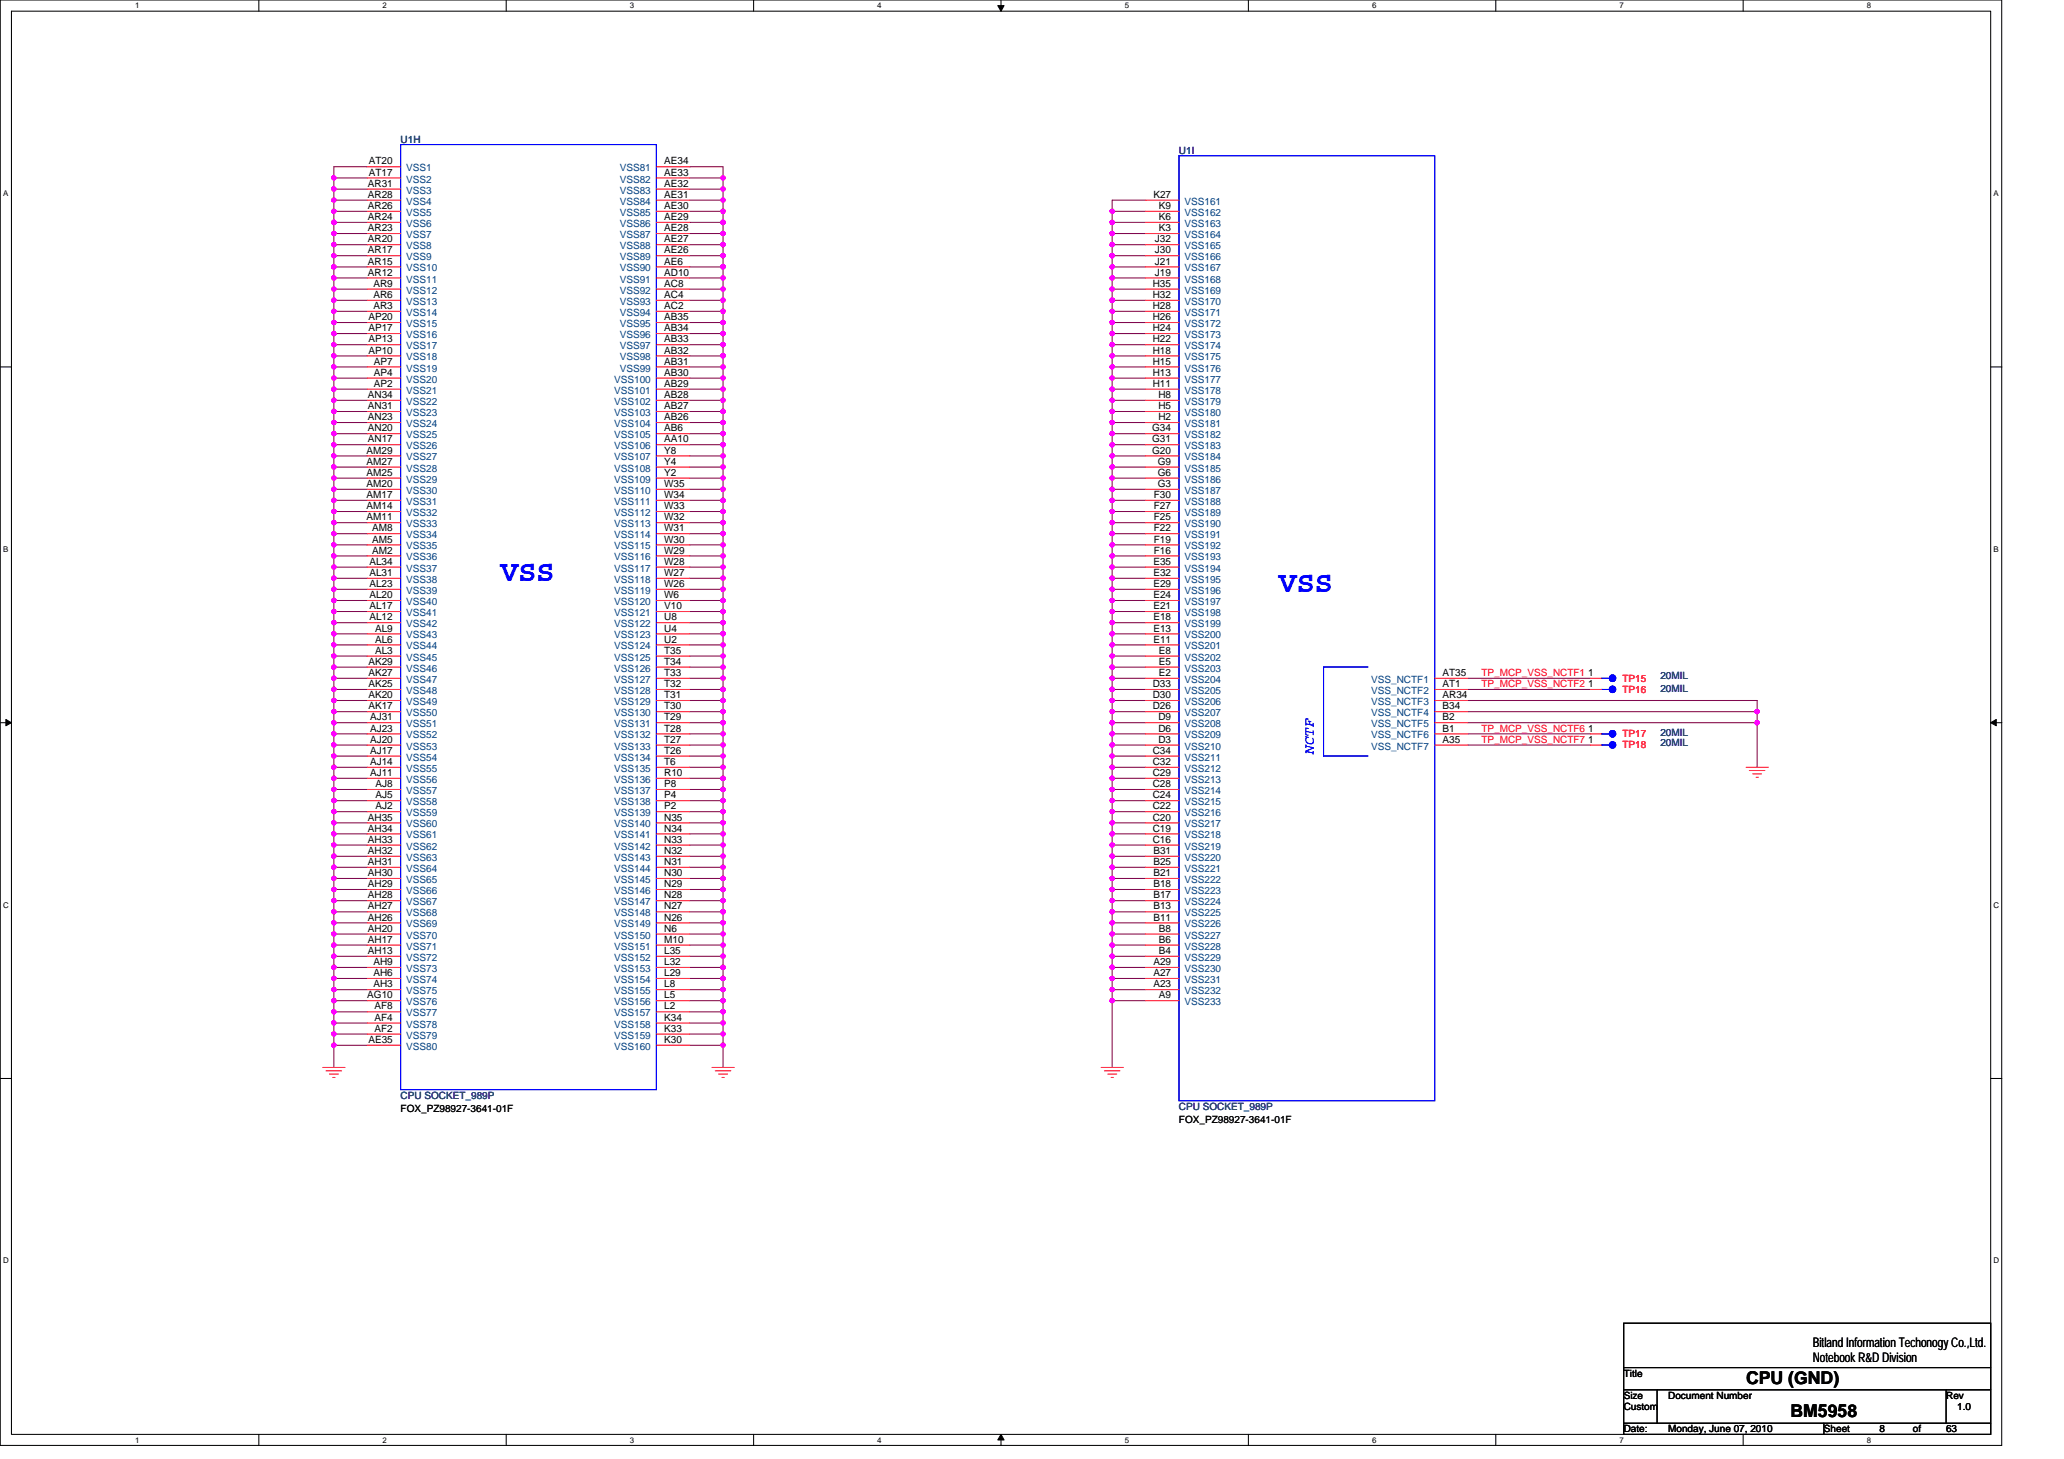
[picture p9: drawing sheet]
<svg xmlns="http://www.w3.org/2000/svg" width="297mm" height="210mm" viewBox="0 0 297 210" stroke-linecap="round" stroke-linejoin="round" font-family="sans-serif">
<path d="M0 0h288.1v208h-288.1zM1.6 1.6h284.9v204.8h-284.9z" fill="none" stroke="#000" stroke-width=".15"/>
<g fill="#fff">
<path d="M19.4 .2h.7v1.2h-.7z"/>
<path d="M19.4 206.6h.7v1.3h-.7z"/>
</g>
<path d="M37.3 0v1.6M37.3 206.4v1.6" fill="none" stroke="#000" stroke-width=".15"/>
<g fill="#fff">
<path d="M55.1 .2h.6v1.2h-.6z"/>
<path d="M55.1 206.6h.6v1.3h-.6z"/>
</g>
<path d="M72.9 0v1.6M72.9 206.4v1.6" fill="none" stroke="#000" stroke-width=".15"/>
<g fill="#fff">
<path d="M90.7 .2h.6v1.2h-.6z"/>
<path d="M90.7 206.6h.6v1.3h-.6z"/>
</g>
<path d="M108.5 0v1.6M108.5 206.4v1.6" fill="none" stroke="#000" stroke-width=".15"/>
<g fill="#fff">
<path d="M126.3 .2h.6v1.2h-.6z"/>
<path d="M126.3 206.6h.6v1.3h-.6z"/>
</g>
<path d="M144.1 0v1.6M144.1 206.4v1.6" fill="none" stroke="#000" stroke-width=".15"/>
<path d="M143.6 .8h.9l-.4 .8zM144.1 206.4l.4 .8h-.9z" fill="#000" stroke="#000" stroke-width=".14"/>
<g fill="#fff">
<path d="M161.9 .2h.6v1.2h-.6z"/>
<path d="M161.9 206.6h.6v1.3h-.6z"/>
</g>
<path d="M179.7 0v1.6M179.7 206.4v1.6" fill="none" stroke="#000" stroke-width=".15"/>
<g fill="#fff">
<path d="M197.5 .2h.6v1.2h-.6z"/>
<path d="M197.5 206.6h.6v1.3h-.6z"/>
</g>
<path d="M215.3 0v1.6M215.3 206.4v1.6" fill="none" stroke="#000" stroke-width=".15"/>
<g fill="#fff">
<path d="M233.1 .2h.6v1.2h-.6z"/>
<path d="M233.1 206.6h.6v1.3h-.6z"/>
</g>
<path d="M250.9 0v1.6M250.9 206.4v1.6" fill="none" stroke="#000" stroke-width=".15"/>
<g fill="#fff">
<path d="M268.7 .2h.6v1.2h-.6z"/>
<path d="M268.7 206.6h.6v1.3h-.6z"/>
<path d="M.4 27.2h.8v1.3h-.8z"/>
<path d="M286.9 27.2h.7v1.3h-.7z"/>
<path d="M.4 78.4h.8v1.3h-.8z"/>
<path d="M286.9 78.4h.7v1.3h-.7z"/>
</g>
<path d="M0 52.8h1.6M286.5 52.8h1.6" fill="none" stroke="#000" stroke-width=".15"/>
<g fill="#fff">
<path d="M.4 129.6h.8v1.3h-.8z"/>
<path d="M286.9 129.6h.8v1.3h-.8z"/>
</g>
<path d="M0 104h1.6M286.5 104h1.6" fill="none" stroke="#000" stroke-width=".15"/>
<path d="M.8 103.5l.8 .5-.8 .5zM286.5 104l.8-.5v1z" fill="#000" stroke="#000" stroke-width=".14"/>
<g fill="#fff">
<path d="M.4 180.8h.8v1.3h-.8z"/>
<path d="M286.9 180.8h.8v1.3h-.8z"/>
</g>
<path d="M0 155.2h1.6M286.5 155.2h1.6M233.7 190.4h52.8v16h-52.8zM233.7 196.8h52.8M233.7 200h52.8M233.7 204.8h52.8M238.5 200v4.8M262.5 204.8v1.6M280.1 200v4.8" fill="none" stroke="#000" stroke-width=".15"/>
<g fill="none" stroke="#800040" stroke-width=".15">
<path d="M48 28.8v1.6M48 35.2v1.6M48 33.6v1.6M48 38.4v1.6M48 36.8v1.6M48 25.6h4.8M48 27.2h4.8M48 28.8h4.8M48 30.4h4.8M48 32h4.8M48 33.6h4.8M48 35.2h4.8"/>
<path d="M48 36.8h4.8M48 38.4h4.8M48 25.6v1.6M48 30.4v1.6M48 32v1.6M48 27.2v1.6M52.8 24h-4.8v1.6M99.3 24h4.8v1.6M99.3 25.6h4.8M99.3 27.2h4.8M99.3 28.8h4.8M99.3 30.4h4.8"/>
<path d="M99.3 32h4.8M99.3 33.6h4.8M99.3 35.2h4.8M99.3 36.8h4.8M99.3 38.4h4.8M104.1 25.6v1.6M104.1 28.8v1.6M104.1 30.4v1.6M104.1 32v1.6M104.1 35.2v1.6M104.1 27.2v1.6M104.1 33.6v1.6"/>
<path d="M104.1 38.4v1.6M104.1 36.8v1.6M160.1 30.4h4.8M160.1 32h4.8M160.1 33.6h4.8M160.1 35.2h4.8M160.1 36.8h4.8M160.1 38.4h4.8M160.1 30.4v1.6M160.1 33.6v1.6M160.1 35.2v1.6M160.1 36.8v1.6"/>
<path d="M160.1 32v1.6M160.1 38.4v1.6M164.9 28.8h-4.8v1.6M48 41.6v1.6M48 46.4v1.6M48 49.6v1.6M48 48v1.6M48 54.4v1.6M48 52.8v1.6M48 40v1.6M48 56v1.6M48 51.2v1.6"/>
<path d="M48 59.2v1.6M48 43.2v1.6M48 44.8v1.6M48 40h4.8M48 41.6h4.8M48 43.2h4.8M48 44.8h4.8M48 46.4h4.8M48 48h4.8M48 49.6h4.8M48 51.2h4.8M48 52.8h4.8"/>
<path d="M48 54.4h4.8M48 56h4.8M48 57.6h4.8M48 59.2h4.8M48 57.6v1.6M99.3 40h4.8M99.3 41.6h4.8M99.3 43.2h4.8M99.3 44.8h4.8M99.3 46.4h4.8M99.3 48h4.8M99.3 49.6h4.8"/>
<path d="M99.3 51.2h4.8M99.3 52.8h4.8M99.3 54.4h4.8M99.3 56h4.8M99.3 57.6h4.8M99.3 59.2h4.8M104.1 57.6v1.6M104.1 41.6v1.6M104.1 46.4v1.6M104.1 49.6v1.6M104.1 48v1.6M104.1 54.4v1.6"/>
<path d="M104.1 52.8v1.6M104.1 40v1.6M104.1 56v1.6M104.1 51.2v1.6M104.1 59.2v1.6M104.1 43.2v1.6M104.1 44.8v1.6M160.1 40h4.8M160.1 41.6h4.8M160.1 43.2h4.8M160.1 44.8h4.8M160.1 46.4h4.8"/>
<path d="M160.1 48h4.8M160.1 49.6h4.8M160.1 51.2h4.8M160.1 52.8h4.8M160.1 54.4h4.8M160.1 56h4.8M160.1 57.6h4.8M160.1 59.2h4.8M160.1 40v1.6M160.1 43.2v1.6M160.1 46.4v1.6M160.1 51.2v1.6"/>
<path d="M160.1 54.4v1.6M160.1 52.8v1.6M160.1 41.6v1.6M160.1 59.2v1.6M160.1 57.6v1.6M160.1 44.8v1.6M160.1 56v1.6M160.1 48v1.6M160.1 49.6v1.6M48 60.8v1.6M48 65.6v1.6M48 68.8v1.6"/>
<path d="M48 70.4v1.6M48 62.4v1.6M48 75.2v1.6M48 72v1.6M48 64v1.6M48 78.4v1.6M48 73.6v1.6M48 76.8v1.6M48 67.2v1.6M48 60.8h4.8M48 62.4h4.8M48 64h4.8"/>
<path d="M48 65.6h4.8M48 67.2h4.8M48 68.8h4.8M48 70.4h4.8M48 72h4.8M48 73.6h4.8M48 75.2h4.8M48 76.8h4.8M48 78.4h4.8M99.3 60.8h4.8M99.3 62.4h4.8M99.3 64h4.8"/>
<path d="M99.3 65.6h4.8M99.3 67.2h4.8M99.3 68.8h4.8M99.3 70.4h4.8M99.3 72h4.8M99.3 73.6h4.8M99.3 75.2h4.8M99.3 76.8h4.8M99.3 78.4h4.8M104.1 60.8v1.6M104.1 65.6v1.6M104.1 68.8v1.6"/>
<path d="M104.1 70.4v1.6M104.1 62.4v1.6M104.1 75.2v1.6M104.1 72v1.6M104.1 64v1.6M104.1 78.4v1.6M104.1 73.6v1.6M104.1 76.8v1.6M104.1 67.2v1.6M160.1 60.8h4.8M160.1 62.4h4.8M160.1 64h4.8"/>
<path d="M160.1 65.6h4.8M160.1 67.2h4.8M160.1 68.8h4.8M160.1 70.4h4.8M160.1 72h4.8M160.1 73.6h4.8M160.1 75.2h4.8M160.1 76.8h4.8M160.1 78.4h4.8M160.1 62.4v1.6M160.1 65.6v1.6M160.1 60.8v1.6"/>
<path d="M160.1 64v1.6M160.1 70.4v1.6M160.1 73.6v1.6M160.1 75.2v1.6M160.1 67.2v1.6M160.1 76.8v1.6M160.1 68.8v1.6M160.1 78.4v1.6M160.1 72v1.6M48 86.4v1.6M48 81.6v1.6M48 83.2v1.6"/>
<path d="M48 84.8v1.6M48 80v1.6M48 88v1.6M48 89.6v1.6M48 92.8v1.6M48 96v1.6M48 99.2v1.6M48 94.4v1.6M48 91.2v1.6M48 97.6v1.6M48 80h4.8M48 81.6h4.8"/>
<path d="M48 83.2h4.8M48 84.8h4.8M48 86.4h4.8M48 88h4.8M48 89.6h4.8M48 91.2h4.8M48 92.8h4.8M48 94.4h4.8M48 96h4.8M48 97.6h4.8M48 99.2h4.8M99.3 80h4.8"/>
<path d="M99.3 81.6h4.8M99.3 83.2h4.8M99.3 84.8h4.8M99.3 86.4h4.8M99.3 88h4.8M99.3 89.6h4.8M99.3 91.2h4.8M99.3 92.8h4.8M99.3 94.4h4.8M99.3 96h4.8M99.3 97.6h4.8M99.3 99.2h4.8"/>
<path d="M104.1 86.4v1.6M104.1 81.6v1.6M104.1 83.2v1.6M104.1 84.8v1.6M104.1 80v1.6M104.1 88v1.6M104.1 89.6v1.6M104.1 92.8v1.6M104.1 96v1.6M104.1 99.2v1.6M104.1 94.4v1.6M104.1 91.2v1.6"/>
<path d="M104.1 97.6v1.6M160.1 80h4.8M160.1 81.6h4.8M160.1 83.2h4.8M160.1 84.8h4.8M160.1 86.4h4.8M160.1 88h4.8M160.1 89.6h4.8M160.1 91.2h4.8M160.1 92.8h4.8M160.1 94.4h4.8M160.1 96h4.8"/>
<path d="M160.1 97.6h4.8M160.1 99.2h4.8M160.1 91.2v1.6M160.1 86.4v1.6M160.1 88v1.6M160.1 80v1.6M160.1 83.2v1.6M160.1 89.6v1.6M160.1 81.6v1.6M160.1 84.8v1.6M160.1 92.8v1.6M160.1 94.4v1.6"/>
<path d="M160.1 97.6v1.6M160.1 99.2v1.6M160.1 96v1.6M211.3 97.6h17.6M211.3 99.2h17.6M48 112v1.6M48 105.6v1.6M48 107.2v1.6M48 100.8v1.6M48 104v1.6M48 102.4v1.6M48 110.4v1.6"/>
<path d="M48 108.8v1.6M48 118.4v1.6M48 115.2v1.6M48 116.8v1.6M48 113.6v1.6M48 100.8h4.8M48 102.4h4.8M48 104h4.8M48 105.6h4.8M48 107.2h4.8M48 108.8h4.8M48 110.4h4.8"/>
<path d="M48 112h4.8M48 113.6h4.8M48 115.2h4.8M48 116.8h4.8M48 118.4h4.8M99.3 100.8h4.8M99.3 102.4h4.8M99.3 104h4.8M99.3 105.6h4.8M99.3 107.2h4.8M99.3 108.8h4.8M99.3 110.4h4.8"/>
<path d="M99.3 112h4.8M99.3 113.6h4.8M99.3 115.2h4.8M99.3 116.8h4.8M99.3 118.4h4.8M104.1 112v1.6M104.1 105.6v1.6M104.1 107.2v1.6M104.1 100.8v1.6M104.1 104v1.6M104.1 102.4v1.6M104.1 110.4v1.6"/>
<path d="M104.1 108.8v1.6M104.1 118.4v1.6M104.1 115.2v1.6M104.1 116.8v1.6M104.1 113.6v1.6M160.1 100.8h4.8M160.1 102.4h4.8M160.1 104h4.8M160.1 105.6h4.8M160.1 107.2h4.8M160.1 108.8h4.8M160.1 110.4h4.8"/>
<path d="M160.1 112h4.8M160.1 113.6h4.8M160.1 115.2h4.8M160.1 116.8h4.8M160.1 118.4h4.8M160.1 116.8v1.6M160.1 110.4v1.6M160.1 112v1.6M160.1 100.8v1.6M160.1 104v1.6M160.1 105.6v1.6M160.1 108.8v1.6"/>
<path d="M160.1 107.2v1.6M160.1 115.2v1.6M160.1 113.6v1.6M160.1 102.4v1.6M160.1 118.4v1.6M211.3 105.6h17.6M211.3 107.2h17.6M211.3 100.8h41.6v1.6M211.3 102.4h41.6M211.3 104h41.6M252.9 102.4v1.6M252.9 104v6.4"/>
<path d="M48 136h4.8M48 137.6h4.8M48 139.2h4.8M48 123.2v1.6M48 126.4v1.6M48 124.8v1.6M48 121.6v1.6M48 120v1.6M48 128v1.6M48 139.2v1.6M48 136v1.6M48 137.6v1.6"/>
<path d="M48 134.4v1.6M48 132.8v1.6M48 131.2v1.6M48 120h4.8M48 121.6h4.8M48 123.2h4.8M48 124.8h4.8M48 126.4h4.8M48 128h4.8M48 129.6h4.8M48 131.2h4.8M48 132.8h4.8"/>
<path d="M48 134.4h4.8M48 129.6v1.6M99.3 136h4.8M99.3 137.6h4.8M99.3 139.2h4.8M99.3 131.2h4.8M99.3 132.8h4.8M99.3 134.4h4.8M99.3 120h4.8M99.3 121.6h4.8M99.3 123.2h4.8M99.3 124.8h4.8"/>
<path d="M99.3 126.4h4.8M99.3 128h4.8M99.3 129.6h4.8M104.1 139.2v1.6M104.1 136v1.6M104.1 137.6v1.6M104.1 124.8v1.6M104.1 126.4v1.6M104.1 121.6v1.6M104.1 120v1.6M104.1 128v1.6M104.1 129.6v1.6"/>
<path d="M104.1 132.8v1.6M104.1 131.2v1.6M104.1 134.4v1.6M104.1 123.2v1.6M160.1 136h4.8M160.1 137.6h4.8M160.1 139.2h4.8M160.1 120h4.8M160.1 121.6h4.8M160.1 123.2h4.8M160.1 124.8h4.8M160.1 126.4h4.8"/>
<path d="M160.1 128h4.8M160.1 129.6h4.8M160.1 131.2h4.8M160.1 132.8h4.8M160.1 134.4h4.8M160.1 128v1.6M160.1 131.2v1.6M160.1 129.6v1.6M160.1 123.2v1.6M160.1 120v1.6M160.1 126.4v1.6M160.1 124.8v1.6"/>
<path d="M160.1 121.6v1.6M160.1 132.8v1.6M160.1 134.4v1.6M160.1 139.2v1.6M160.1 137.6v1.6M160.1 136v1.6M48 140.8h4.8M48 142.4h4.8M48 144h4.8M48 145.6h4.8M48 144v1.6M48 147.2v1.6"/>
<path d="M48 145.6v1.6M48 142.4v1.6M48 140.8v1.6M48 148.8v1.6M48 150.4v3.2M48 147.2h4.8M48 148.8h4.8M48 150.4h4.8M99.3 140.8h4.8M99.3 142.4h4.8M99.3 144h4.8M99.3 145.6h4.8"/>
<path d="M99.3 147.2h4.8M99.3 148.8h4.8M99.3 150.4h4.8M104.1 150.4v3.2M104.1 145.6v1.6M104.1 147.2v1.6M104.1 142.4v1.6M104.1 140.8v1.6M104.1 148.8v1.6M104.1 144v1.6M160.1 140.8h4.8M160.1 142.4h4.8"/>
<path d="M160.1 144h4.8M160.1 144v9.6M160.1 140.8v1.6M160.1 142.4v1.6"/>
</g>
<g fill="#f0f" stroke="#f0f" stroke-width=".15">
<circle cx="48" cy="25.6" r=".31"/>
<circle cx="48" cy="28.8" r=".31"/>
<circle cx="48" cy="32" r=".32"/>
<circle cx="48" cy="30.4" r=".31"/>
<circle cx="48" cy="35.2" r=".32"/>
<circle cx="48" cy="27.2" r=".32"/>
<circle cx="48" cy="123.2" r=".32"/>
<circle cx="48" cy="126.4" r=".31"/>
<circle cx="48" cy="33.6" r=".31"/>
<circle cx="48" cy="124.8" r=".31"/>
<circle cx="48" cy="57.6" r=".31"/>
<circle cx="48" cy="38.4" r=".31"/>
<circle cx="48" cy="41.6" r=".31"/>
<circle cx="48" cy="60.8" r=".31"/>
<circle cx="48" cy="46.4" r=".31"/>
<circle cx="48" cy="49.6" r=".31"/>
<circle cx="48" cy="48" r=".32"/>
<circle cx="48" cy="36.8" r=".31"/>
<circle cx="48" cy="54.4" r=".31"/>
<circle cx="48" cy="52.8" r=".31"/>
<circle cx="48" cy="40" r=".32"/>
<circle cx="48" cy="56" r=".32"/>
<circle cx="48" cy="51.2" r=".32"/>
<circle cx="48" cy="59.2" r=".32"/>
<circle cx="48" cy="43.2" r=".32"/>
<circle cx="48" cy="44.8" r=".31"/>
<circle cx="48" cy="86.4" r=".31"/>
<circle cx="48" cy="81.6" r=".31"/>
<circle cx="48" cy="65.6" r=".31"/>
<circle cx="48" cy="68.8" r=".31"/>
<circle cx="48" cy="70.4" r=".31"/>
<circle cx="48" cy="83.2" r=".32"/>
<circle cx="48" cy="62.4" r=".31"/>
<circle cx="48" cy="75.2" r=".32"/>
<circle cx="48" cy="72" r=".32"/>
<circle cx="48" cy="64" r=".32"/>
<circle cx="48" cy="78.4" r=".31"/>
<circle cx="48" cy="73.6" r=".31"/>
<circle cx="48" cy="84.8" r=".31"/>
<circle cx="48" cy="76.8" r=".31"/>
<circle cx="48" cy="67.2" r=".32"/>
<circle cx="48" cy="80" r=".32"/>
<circle cx="48" cy="88" r=".32"/>
<circle cx="48" cy="89.6" r=".31"/>
<circle cx="48" cy="92.8" r=".31"/>
<circle cx="48" cy="112" r=".32"/>
<circle cx="48" cy="105.6" r=".31"/>
<circle cx="48" cy="107.2" r=".32"/>
<circle cx="48" cy="96" r=".32"/>
<circle cx="48" cy="99.2" r=".32"/>
<circle cx="48" cy="100.8" r=".31"/>
<circle cx="48" cy="94.4" r=".31"/>
<circle cx="48" cy="91.2" r=".32"/>
<circle cx="48" cy="104" r=".32"/>
<circle cx="48" cy="102.4" r=".31"/>
<circle cx="48" cy="110.4" r=".31"/>
<circle cx="48" cy="108.8" r=".31"/>
<circle cx="48" cy="97.6" r=".31"/>
<circle cx="48" cy="118.4" r=".31"/>
<circle cx="48" cy="115.2" r=".32"/>
<circle cx="48" cy="121.6" r=".31"/>
<circle cx="48" cy="120" r=".32"/>
<circle cx="48" cy="116.8" r=".31"/>
<circle cx="48" cy="113.6" r=".31"/>
<circle cx="48" cy="128" r=".32"/>
<circle cx="48" cy="144" r=".32"/>
<circle cx="48" cy="147.2" r=".32"/>
<circle cx="48" cy="145.6" r=".31"/>
<circle cx="48" cy="150.4" r=".31"/>
<circle cx="48" cy="139.2" r=".32"/>
<circle cx="48" cy="142.4" r=".31"/>
<circle cx="48" cy="140.8" r=".31"/>
<circle cx="48" cy="137.6" r=".31"/>
<circle cx="48" cy="148.8" r=".31"/>
<circle cx="48" cy="129.6" r=".31"/>
<circle cx="48" cy="131.2" r=".32"/>
<circle cx="48" cy="136" r=".32"/>
<circle cx="48" cy="134.4" r=".31"/>
<circle cx="48" cy="132.8" r=".31"/>
<circle cx="104.1" cy="150.4" r=".31"/>
<circle cx="104.1" cy="145.6" r=".31"/>
<circle cx="104" cy="147.2" r=".32"/>
<circle cx="104" cy="136" r=".32"/>
<circle cx="104" cy="139.2" r=".32"/>
<circle cx="104.1" cy="142.4" r=".31"/>
<circle cx="104.1" cy="140.8" r=".31"/>
<circle cx="104.1" cy="137.6" r=".31"/>
<circle cx="104.1" cy="25.6" r=".31"/>
<circle cx="104.1" cy="28.8" r=".31"/>
<circle cx="104" cy="32" r=".32"/>
<circle cx="104.1" cy="30.4" r=".31"/>
<circle cx="104" cy="35.2" r=".32"/>
<circle cx="104" cy="27.2" r=".32"/>
<circle cx="104.1" cy="126.4" r=".31"/>
<circle cx="104.1" cy="33.6" r=".31"/>
<circle cx="104.1" cy="124.8" r=".31"/>
<circle cx="104.1" cy="57.6" r=".31"/>
<circle cx="104.1" cy="38.4" r=".31"/>
<circle cx="104.1" cy="41.6" r=".31"/>
<circle cx="104.1" cy="60.8" r=".31"/>
<circle cx="104.1" cy="46.4" r=".31"/>
<circle cx="104.1" cy="49.6" r=".31"/>
<circle cx="104" cy="48" r=".32"/>
<circle cx="104.1" cy="36.8" r=".31"/>
<circle cx="104.1" cy="54.4" r=".31"/>
<circle cx="104.1" cy="52.8" r=".31"/>
<circle cx="104" cy="40" r=".32"/>
<circle cx="104" cy="56" r=".32"/>
<circle cx="104" cy="51.2" r=".32"/>
<circle cx="104" cy="59.2" r=".32"/>
<circle cx="104" cy="43.2" r=".32"/>
<circle cx="104.1" cy="44.8" r=".31"/>
<circle cx="104.1" cy="86.4" r=".31"/>
<circle cx="104.1" cy="81.6" r=".31"/>
<circle cx="104.1" cy="65.6" r=".31"/>
<circle cx="104.1" cy="68.8" r=".31"/>
<circle cx="104.1" cy="70.4" r=".31"/>
<circle cx="104" cy="83.2" r=".32"/>
<circle cx="104.1" cy="62.4" r=".31"/>
<circle cx="104" cy="75.2" r=".32"/>
<circle cx="104" cy="72" r=".32"/>
<circle cx="104" cy="64" r=".32"/>
<circle cx="104.1" cy="78.4" r=".31"/>
<circle cx="104.1" cy="73.6" r=".31"/>
<circle cx="104.1" cy="84.8" r=".31"/>
<circle cx="104.1" cy="76.8" r=".31"/>
<circle cx="104" cy="67.2" r=".32"/>
<circle cx="104" cy="80" r=".32"/>
<circle cx="104" cy="88" r=".32"/>
<circle cx="104.1" cy="89.6" r=".31"/>
<circle cx="104.1" cy="92.8" r=".31"/>
<circle cx="104" cy="112" r=".32"/>
<circle cx="104.1" cy="105.6" r=".31"/>
<circle cx="104" cy="107.2" r=".32"/>
<circle cx="104" cy="96" r=".32"/>
<circle cx="104" cy="99.2" r=".32"/>
<circle cx="104.1" cy="100.8" r=".31"/>
<circle cx="104.1" cy="94.4" r=".31"/>
<circle cx="104" cy="91.2" r=".32"/>
<circle cx="104" cy="104" r=".32"/>
<circle cx="104.1" cy="102.4" r=".31"/>
<circle cx="104.1" cy="110.4" r=".31"/>
<circle cx="104.1" cy="108.8" r=".31"/>
<circle cx="104.1" cy="97.6" r=".31"/>
<circle cx="104.1" cy="118.4" r=".31"/>
<circle cx="104" cy="115.2" r=".32"/>
<circle cx="104.1" cy="121.6" r=".31"/>
<circle cx="104" cy="120" r=".32"/>
<circle cx="104.1" cy="116.8" r=".31"/>
<circle cx="104.1" cy="113.6" r=".31"/>
<circle cx="104" cy="128" r=".32"/>
<circle cx="104" cy="131.2" r=".32"/>
<circle cx="104.1" cy="129.6" r=".31"/>
<circle cx="104.1" cy="132.8" r=".31"/>
<circle cx="104.1" cy="148.8" r=".31"/>
<circle cx="104.1" cy="134.4" r=".31"/>
<circle cx="104" cy="123.2" r=".32"/>
<circle cx="104" cy="144" r=".32"/>
<circle cx="160.1" cy="144" r=".32"/>
<circle cx="160.1" cy="142.4" r=".31"/>
<circle cx="160.1" cy="30.4" r=".31"/>
<circle cx="160.1" cy="33.6" r=".31"/>
<circle cx="160.1" cy="36.8" r=".31"/>
<circle cx="160.1" cy="35.2" r=".32"/>
<circle cx="160.1" cy="40" r=".32"/>
<circle cx="160.1" cy="32" r=".32"/>
<circle cx="160.1" cy="128" r=".32"/>
<circle cx="160.1" cy="131.2" r=".32"/>
<circle cx="160.1" cy="38.4" r=".31"/>
<circle cx="160.1" cy="129.6" r=".31"/>
<circle cx="160.1" cy="62.4" r=".31"/>
<circle cx="160.1" cy="43.2" r=".32"/>
<circle cx="160.1" cy="46.4" r=".31"/>
<circle cx="160.1" cy="65.6" r=".31"/>
<circle cx="160.1" cy="51.2" r=".32"/>
<circle cx="160.1" cy="54.4" r=".31"/>
<circle cx="160.1" cy="52.8" r=".31"/>
<circle cx="160.1" cy="41.6" r=".31"/>
<circle cx="160.1" cy="59.2" r=".32"/>
<circle cx="160.1" cy="57.6" r=".31"/>
<circle cx="160.1" cy="44.8" r=".31"/>
<circle cx="160.1" cy="60.8" r=".31"/>
<circle cx="160.1" cy="56" r=".32"/>
<circle cx="160.1" cy="64" r=".32"/>
<circle cx="160.1" cy="48" r=".32"/>
<circle cx="160.1" cy="49.6" r=".31"/>
<circle cx="160.1" cy="91.2" r=".32"/>
<circle cx="160.1" cy="86.4" r=".31"/>
<circle cx="160.1" cy="70.4" r=".31"/>
<circle cx="160.1" cy="73.6" r=".31"/>
<circle cx="160.1" cy="75.2" r=".32"/>
<circle cx="160.1" cy="88" r=".32"/>
<circle cx="160.1" cy="67.2" r=".32"/>
<circle cx="160.1" cy="80" r=".32"/>
<circle cx="160.1" cy="76.8" r=".31"/>
<circle cx="160.1" cy="68.8" r=".31"/>
<circle cx="160.1" cy="83.2" r=".32"/>
<circle cx="160.1" cy="78.4" r=".31"/>
<circle cx="160.1" cy="89.6" r=".31"/>
<circle cx="160.1" cy="81.6" r=".31"/>
<circle cx="160.1" cy="72" r=".32"/>
<circle cx="160.1" cy="84.8" r=".31"/>
<circle cx="160.1" cy="92.8" r=".31"/>
<circle cx="160.1" cy="94.4" r=".31"/>
<circle cx="160.1" cy="97.6" r=".31"/>
<circle cx="160.1" cy="116.8" r=".31"/>
<circle cx="160.1" cy="110.4" r=".31"/>
<circle cx="160.1" cy="112" r=".32"/>
<circle cx="160.1" cy="100.8" r=".31"/>
<circle cx="160.1" cy="104" r=".32"/>
<circle cx="160.1" cy="105.6" r=".31"/>
<circle cx="160.1" cy="99.2" r=".32"/>
<circle cx="160.1" cy="96" r=".32"/>
<circle cx="160.1" cy="108.8" r=".31"/>
<circle cx="160.1" cy="107.2" r=".32"/>
<circle cx="160.1" cy="115.2" r=".32"/>
<circle cx="160.1" cy="113.6" r=".31"/>
<circle cx="160.1" cy="102.4" r=".31"/>
<circle cx="160.1" cy="123.2" r=".32"/>
<circle cx="160.1" cy="120" r=".32"/>
<circle cx="160.1" cy="126.4" r=".31"/>
<circle cx="160.1" cy="124.8" r=".31"/>
<circle cx="160.1" cy="121.6" r=".31"/>
<circle cx="160.1" cy="118.4" r=".31"/>
<circle cx="160.1" cy="132.8" r=".31"/>
<circle cx="160.1" cy="134.4" r=".31"/>
<circle cx="160.1" cy="136" r=".32"/>
<circle cx="160.1" cy="140.8" r=".31"/>
<circle cx="160.1" cy="139.2" r=".32"/>
<circle cx="160.1" cy="137.6" r=".31"/>
<circle cx="252.9" cy="104" r=".32"/>
<circle cx="252.9" cy="102.4" r=".31"/>
</g>
<g fill="none" stroke="#f00" stroke-width=".15">
<path d="M52.8 24h4.9M52.8 25.6h4.9M52.8 27.2h4.9M52.8 28.8h4.9M52.8 30.4h4.9M52.8 32h4.9M52.8 33.6h4.9M52.8 35.2h4.9M52.8 36.8h4.9M52.8 38.4h4.9M94.5 24h4.8M94.5 25.6h4.8"/>
<path d="M94.5 27.2h4.8M94.5 28.8h4.8M94.5 30.4h4.8M94.5 32h4.8M94.5 33.6h4.8M94.5 35.2h4.8M94.5 36.8h4.8M94.5 38.4h4.8M164.9 28.8h4.8M164.9 30.4h4.8M164.9 32h4.8M164.9 33.6h4.8"/>
<path d="M164.9 35.2h4.8M164.9 36.8h4.8M164.9 38.4h4.8M52.8 40h4.9M52.8 41.6h4.9M52.8 43.2h4.9M52.8 44.8h4.9M52.8 46.4h4.9M52.8 48h4.9M52.8 49.6h4.9M52.8 51.2h4.9M52.8 52.8h4.9"/>
<path d="M52.8 54.4h4.9M52.8 56h4.9M52.8 57.6h4.9M52.8 59.2h4.9M94.5 40h4.8M94.5 41.6h4.8M94.5 43.2h4.8M94.5 44.8h4.8M94.5 46.4h4.8M94.5 48h4.8M94.5 49.6h4.8M94.5 51.2h4.8"/>
<path d="M94.5 52.8h4.8M94.5 54.4h4.8M94.5 56h4.8M94.5 57.6h4.8M94.5 59.2h4.8M164.9 40h4.8M164.9 41.6h4.8M164.9 43.2h4.8M164.9 44.8h4.8M164.9 46.4h4.8M164.9 48h4.8M164.9 49.6h4.8"/>
<path d="M164.9 51.2h4.8M164.9 52.8h4.8M164.9 54.4h4.8M164.9 56h4.8M164.9 57.6h4.8M164.9 59.2h4.8M52.8 60.8h4.9M52.8 62.4h4.9M52.8 64h4.9M52.8 65.6h4.9M52.8 67.2h4.9M52.8 68.8h4.9"/>
<path d="M52.8 70.4h4.9M52.8 72h4.9M52.8 73.6h4.9M52.8 75.2h4.9M52.8 76.8h4.9M52.8 78.4h4.9M94.5 60.8h4.8M94.5 62.4h4.8M94.5 64h4.8M94.5 65.6h4.8M94.5 67.2h4.8M94.5 68.8h4.8"/>
<path d="M94.5 70.4h4.8M94.5 72h4.8M94.5 73.6h4.8M94.5 75.2h4.8M94.5 76.8h4.8M94.5 78.4h4.8M164.9 60.8h4.8M164.9 62.4h4.8M164.9 64h4.8M164.9 65.6h4.8M164.9 67.2h4.8M164.9 68.8h4.8"/>
<path d="M164.9 70.4h4.8M164.9 72h4.8M164.9 73.6h4.8M164.9 75.2h4.8M164.9 76.8h4.8M164.9 78.4h4.8M52.8 80h4.9M52.8 81.6h4.9M52.8 83.2h4.9M52.8 84.8h4.9M52.8 86.4h4.9M52.8 88h4.9"/>
<path d="M52.8 89.6h4.9M52.8 91.2h4.9M52.8 92.8h4.9M52.8 94.4h4.9M52.8 96h4.9M52.8 97.6h4.9M52.8 99.2h4.9M94.5 80h4.8M94.5 81.6h4.8M94.5 83.2h4.8M94.5 84.8h4.8M94.5 86.4h4.8"/>
<path d="M94.5 88h4.8M94.5 89.6h4.8M94.5 91.2h4.8M94.5 92.8h4.8M94.5 94.4h4.8M94.5 96h4.8M94.5 97.6h4.8M94.5 99.2h4.8M164.9 80h4.8M164.9 81.6h4.8M164.9 83.2h4.8M164.9 84.8h4.8"/>
<path d="M164.9 86.4h4.8M164.9 88h4.8M164.9 89.6h4.8M164.9 91.2h4.8M164.9 92.8h4.8M164.9 94.4h4.8M164.9 96h4.8M164.9 97.6h4.8M164.9 99.2h4.8M206.5 97.6h4.8M206.5 99.2h4.8M228.9 99.2h1.6"/>
<path d="M228.9 97.6h1.6M52.8 100.8h4.9M52.8 102.4h4.9M52.8 104h4.9M52.8 105.6h4.9M52.8 107.2h4.9M52.8 108.8h4.9M52.8 110.4h4.9M52.8 112h4.9M52.8 113.6h4.9M52.8 115.2h4.9M52.8 116.8h4.9"/>
<path d="M52.8 118.4h4.9M94.5 100.8h4.8M94.5 102.4h4.8M94.5 104h4.8M94.5 105.6h4.8M94.5 107.2h4.8M94.5 108.8h4.8M94.5 110.4h4.8M94.5 112h4.8M94.5 113.6h4.8M94.5 115.2h4.8M94.5 116.8h4.8"/>
<path d="M94.5 118.4h4.8M164.9 100.8h4.8M164.9 102.4h4.8M164.9 104h4.8M164.9 105.6h4.8M164.9 107.2h4.8M164.9 108.8h4.8M164.9 110.4h4.8M164.9 112h4.8M164.9 113.6h4.8M164.9 115.2h4.8M164.9 116.8h4.8"/>
<path d="M164.9 118.4h4.8M206.5 100.8h4.8M206.5 102.4h4.8M206.5 104h4.8M206.5 105.6h4.8M206.5 107.2h4.8M228.9 105.6h1.6M228.9 107.2h1.6M251.3 110.4h3.2M251.8 110.9h2.2M252.2 111.4h1.3M252.7 111.9h.3"/>
<path d="M52.8 120h4.9M52.8 121.6h4.9M52.8 123.2h4.9M52.8 124.8h4.9M52.8 126.4h4.9M52.8 128h4.9M52.8 129.6h4.9M52.8 131.2h4.9M52.8 132.8h4.9M52.8 134.4h4.9M52.8 136h4.9M52.8 137.6h4.9"/>
<path d="M52.8 139.2h4.9M94.5 120h4.8M94.5 121.6h4.8M94.5 123.2h4.8M94.5 124.8h4.8M94.5 126.4h4.8M94.5 128h4.8M94.5 129.6h4.8M94.5 131.2h4.8M94.5 132.8h4.8M94.5 134.4h4.8M94.5 136h4.8"/>
<path d="M94.5 137.6h4.8M94.5 139.2h4.8M164.9 120h4.8M164.9 121.6h4.8M164.9 123.2h4.8M164.9 124.8h4.8M164.9 126.4h4.8M164.9 128h4.8M164.9 129.6h4.8M164.9 131.2h4.8M164.9 132.8h4.8M164.9 134.4h4.8"/>
<path d="M164.9 136h4.8M164.9 137.6h4.8M164.9 139.2h4.8M46.5 153.6h3.2M46.9 154.1h2.3M47.4 154.6h1.3M47.9 155.1h.3M52.8 140.8h4.9M52.8 142.4h4.9M52.8 144h4.9M52.8 145.6h4.9M52.8 147.2h4.9"/>
<path d="M52.8 148.8h4.9M52.8 150.4h4.9M94.5 140.8h4.8M94.5 142.4h4.8M94.5 144h4.8M94.5 145.6h4.8M94.5 147.2h4.8M94.5 148.8h4.8M94.5 150.4h4.8M102.5 153.6h3.2M102.9 154.1h2.3M103.4 154.6h1.3"/>
<path d="M103.9 155.1h.3M158.5 153.6h3.2M158.9 154.1h2.3M159.4 154.6h1.3M159.9 155.1h.3M164.9 140.8h4.8M164.9 142.4h4.8M164.9 144h4.8"/>
</g>
<path d="M57.7 20.8h36.8v136h-36.8zM169.7 22.4h36.8v136h-36.8zM196.9 96h-6.4v12.8h6.4M230.6 99.2h-.1h1.1M230.6 97.6h-.1h1.1M230.6 105.6h-.1h1.1M230.6 107.2h-.1h1.1" fill="none" stroke="#00f" stroke-width=".15"/>
<g fill="#00f" stroke="#00f" stroke-width=".15">
<circle cx="232.1" cy="99.2" r=".47"/>
<circle cx="232.1" cy="97.6" r=".47"/>
<circle cx="232.1" cy="105.6" r=".47"/>
<circle cx="232.1" cy="107.2" r=".47"/>
</g>
<g font-size="4.3" fill="#00f">
<text x="72" y="83.6">VSS</text>
<text x="184.1" y="85.2">VSS</text>
</g>
<g font-size="2.5">
<text x="251.3" y="199.2">CPU (GND)</text>
<text x="257.7" y="204">BM5958</text>
</g>
<text font-size="2.1" fill="#00f" x="189.1" y="108.5" transform="rotate(-90 189.1 108.5)">NCTF</text>
<g font-size="1.9">
<text x="260.9" y="193.8">Bitland Information Techonogy Co.,Ltd.</text>
<text x="260.9" y="196">Notebook R&amp;D Division</text>
</g>
<g font-size="1.4">
<text x="53.1" y="23.7">AT20</text>
<text x="95.6" y="23.7">AE34</text>
<text x="52.9" y="26.9">AR31</text>
<text x="52.9" y="28.5">AR28</text>
<text x="53.1" y="25.3">AT17</text>
<text x="95.6" y="25.3">AE33</text>
<text x="95.6" y="26.9">AE32</text>
<text x="95.6" y="28.5">AE31</text>
<text x="166" y="28.5">K27</text>
<text x="52.9" y="30.1">AR26</text>
<text x="52.9" y="31.7">AR24</text>
<text x="52.9" y="33.3">AR23</text>
<text x="52.9" y="34.9">AR20</text>
<text x="95.6" y="30.1">AE30</text>
<text x="95.6" y="31.7">AE29</text>
<text x="95.6" y="33.3">AE28</text>
<text x="95.6" y="34.9">AE27</text>
<text x="166.2" y="34.9">J32</text>
<text x="166.8" y="30.1">K9</text>
<text x="166.8" y="31.7">K6</text>
<text x="166.8" y="33.3">K3</text>
<text x="52.9" y="36.5">AR17</text>
<text x="52.9" y="38.1">AR15</text>
<text x="52.9" y="39.7">AR12</text>
<text x="53.7" y="41.3">AR9</text>
<text x="95.6" y="36.5">AE26</text>
<text x="95.6" y="38.1">AE6</text>
<text x="95.6" y="39.7">AD10</text>
<text x="95.6" y="41.3">AC8</text>
<text x="165.9" y="41.3">H35</text>
<text x="166.2" y="36.5">J30</text>
<text x="166.2" y="38.1">J21</text>
<text x="166.2" y="39.7">J19</text>
<text x="53" y="46.1">AP20</text>
<text x="53" y="47.7">AP17</text>
<text x="53.7" y="42.9">AR6</text>
<text x="53.7" y="44.5">AR3</text>
<text x="95.6" y="42.9">AC4</text>
<text x="95.6" y="44.5">AC2</text>
<text x="95.6" y="46.1">AB35</text>
<text x="95.6" y="47.7">AB34</text>
<text x="165.9" y="42.9">H32</text>
<text x="165.9" y="44.5">H28</text>
<text x="165.9" y="46.1">H26</text>
<text x="165.9" y="47.7">H24</text>
<text x="53" y="49.3">AP13</text>
<text x="53" y="50.9">AP10</text>
<text x="53.8" y="52.5">AP7</text>
<text x="95.6" y="49.3">AB33</text>
<text x="95.6" y="50.9">AB32</text>
<text x="95.6" y="52.5">AB31</text>
<text x="165.9" y="49.3">H22</text>
<text x="165.9" y="50.9">H18</text>
<text x="165.9" y="52.5">H15</text>
<text x="52.9" y="57.3">AN34</text>
<text x="52.9" y="58.9">AN31</text>
<text x="53.8" y="54.1">AP4</text>
<text x="53.8" y="55.7">AP2</text>
<text x="95.6" y="54.1">AB30</text>
<text x="95.6" y="55.7">AB29</text>
<text x="95.6" y="57.3">AB28</text>
<text x="95.6" y="58.9">AB27</text>
<text x="165.9" y="54.1">H13</text>
<text x="165.9" y="55.7">H11</text>
<text x="166.7" y="57.3">H8</text>
<text x="166.7" y="58.9">H5</text>
<text x="52.8" y="65.3">AM29</text>
<text x="52.9" y="60.5">AN23</text>
<text x="52.9" y="62.1">AN20</text>
<text x="52.9" y="63.7">AN17</text>
<text x="95.6" y="60.5">AB26</text>
<text x="95.6" y="62.1">AB6</text>
<text x="95.6" y="63.7">AA10</text>
<text x="95.6" y="65.3">Y8</text>
<text x="165.8" y="62.1">G34</text>
<text x="165.8" y="63.7">G31</text>
<text x="165.8" y="65.3">G20</text>
<text x="166.7" y="60.5">H2</text>
<text x="52.8" y="66.9">AM27</text>
<text x="52.8" y="68.5">AM25</text>
<text x="52.8" y="70.1">AM20</text>
<text x="52.8" y="71.7">AM17</text>
<text x="95.6" y="66.9">Y4</text>
<text x="95.6" y="68.5">Y2</text>
<text x="95.6" y="70.1">W35</text>
<text x="95.6" y="71.7">W34</text>
<text x="166" y="71.7">F30</text>
<text x="166.6" y="66.9">G9</text>
<text x="166.6" y="68.5">G6</text>
<text x="166.6" y="70.1">G3</text>
<text x="52.8" y="73.3">AM14</text>
<text x="52.8" y="74.9">AM11</text>
<text x="53.6" y="76.5">AM8</text>
<text x="95.6" y="73.3">W33</text>
<text x="95.6" y="74.9">W32</text>
<text x="95.6" y="76.5">W31</text>
<text x="166" y="73.3">F27</text>
<text x="166" y="74.9">F25</text>
<text x="166" y="76.5">F22</text>
<text x="53.2" y="81.3">AL34</text>
<text x="53.2" y="82.9">AL31</text>
<text x="53.6" y="78.1">AM5</text>
<text x="53.6" y="79.7">AM2</text>
<text x="95.6" y="78.1">W30</text>
<text x="95.6" y="79.7">W29</text>
<text x="95.6" y="81.3">W28</text>
<text x="95.6" y="82.9">W27</text>
<text x="166" y="81.3">E35</text>
<text x="166" y="82.9">E32</text>
<text x="166" y="78.1">F19</text>
<text x="166" y="79.7">F16</text>
<text x="53.2" y="84.5">AL23</text>
<text x="53.2" y="86.1">AL20</text>
<text x="53.2" y="87.7">AL17</text>
<text x="53.2" y="89.3">AL12</text>
<text x="95.6" y="84.5">W26</text>
<text x="95.6" y="86.1">W6</text>
<text x="95.6" y="87.7">V10</text>
<text x="95.6" y="89.3">U8</text>
<text x="166" y="84.5">E29</text>
<text x="166" y="86.1">E24</text>
<text x="166" y="87.7">E21</text>
<text x="166" y="89.3">E18</text>
<text x="53" y="95.7">AK29</text>
<text x="54" y="90.9">AL9</text>
<text x="54" y="92.5">AL6</text>
<text x="54" y="94.1">AL3</text>
<text x="95.6" y="90.9">U4</text>
<text x="95.6" y="92.5">U2</text>
<text x="95.6" y="94.1">T35</text>
<text x="95.6" y="95.7">T34</text>
<text x="166" y="90.9">E13</text>
<text x="166" y="92.5">E11</text>
<text x="166.8" y="94.1">E8</text>
<text x="166.8" y="95.7">E5</text>
<text x="53" y="97.3">AK27</text>
<text x="53" y="98.9">AK25</text>
<text x="53" y="100.5">AK20</text>
<text x="95.6" y="97.3">T33</text>
<text x="95.6" y="98.9">T32</text>
<text x="95.6" y="100.5">T31</text>
<text x="165.9" y="98.9">D33</text>
<text x="165.9" y="100.5">D30</text>
<text x="166.8" y="97.3">E2</text>
<text x="207.6" y="97.3">AT35</text>
<text x="207.6" y="98.9">AT1</text>
<text x="207.6" y="100.5">AR34</text>
<text x="228.6" y="98.9">1</text>
<text x="228.6" y="97.3">1</text>
<text x="53" y="102.1">AK17</text>
<text x="53.3" y="103.7">AJ31</text>
<text x="53.3" y="105.3">AJ23</text>
<text x="53.3" y="106.9">AJ20</text>
<text x="95.6" y="102.1">T30</text>
<text x="95.6" y="103.7">T29</text>
<text x="95.6" y="105.3">T28</text>
<text x="95.6" y="106.9">T27</text>
<text x="165.9" y="102.1">D26</text>
<text x="166.7" y="103.7">D9</text>
<text x="166.7" y="105.3">D6</text>
<text x="166.7" y="106.9">D3</text>
<text x="207.6" y="102.1">B34</text>
<text x="207.6" y="103.7">B2</text>
<text x="207.6" y="105.3">B1</text>
<text x="207.6" y="106.9">A35</text>
<text x="228.6" y="105.3">1</text>
<text x="228.6" y="106.9">1</text>
<text x="53.3" y="108.5">AJ17</text>
<text x="53.3" y="110.1">AJ14</text>
<text x="53.3" y="111.7">AJ11</text>
<text x="54.1" y="113.3">AJ8</text>
<text x="95.6" y="108.5">T26</text>
<text x="95.6" y="110.1">T6</text>
<text x="95.6" y="111.7">R10</text>
<text x="95.6" y="113.3">P8</text>
<text x="165.9" y="108.5">C34</text>
<text x="165.9" y="110.1">C32</text>
<text x="165.9" y="111.7">C29</text>
<text x="165.9" y="113.3">C28</text>
<text x="52.9" y="118.1">AH35</text>
<text x="52.9" y="119.7">AH34</text>
<text x="54.1" y="114.9">AJ5</text>
<text x="54.1" y="116.5">AJ2</text>
<text x="95.6" y="114.9">P4</text>
<text x="95.6" y="116.5">P2</text>
<text x="95.6" y="118.1">N35</text>
<text x="95.6" y="119.7">N34</text>
<text x="165.9" y="114.9">C24</text>
<text x="165.9" y="116.5">C22</text>
<text x="165.9" y="118.1">C20</text>
<text x="165.9" y="119.7">C19</text>
<text x="52.9" y="121.3">AH33</text>
<text x="52.9" y="122.9">AH32</text>
<text x="52.9" y="124.5">AH31</text>
<text x="95.6" y="121.3">N33</text>
<text x="95.6" y="122.9">N32</text>
<text x="95.6" y="124.5">N31</text>
<text x="165.9" y="121.3">C16</text>
<text x="166" y="122.9">B31</text>
<text x="166" y="124.5">B25</text>
<text x="52.9" y="126.1">AH30</text>
<text x="52.9" y="127.7">AH29</text>
<text x="52.9" y="129.3">AH28</text>
<text x="52.9" y="130.9">AH27</text>
<text x="95.6" y="126.1">N30</text>
<text x="95.6" y="127.7">N29</text>
<text x="95.6" y="129.3">N28</text>
<text x="95.6" y="130.9">N27</text>
<text x="166" y="126.1">B21</text>
<text x="166" y="127.7">B18</text>
<text x="166" y="129.3">B17</text>
<text x="166" y="130.9">B13</text>
<text x="52.9" y="132.5">AH26</text>
<text x="52.9" y="134.1">AH20</text>
<text x="52.9" y="135.7">AH17</text>
<text x="52.9" y="137.3">AH13</text>
<text x="95.6" y="132.5">N26</text>
<text x="95.6" y="134.1">N6</text>
<text x="95.6" y="135.7">M10</text>
<text x="95.6" y="137.3">L35</text>
<text x="166" y="132.5">B11</text>
<text x="166.8" y="134.1">B8</text>
<text x="166.8" y="135.7">B6</text>
<text x="166.8" y="137.3">B4</text>
<text x="52.8" y="143.7">AG10</text>
<text x="53.7" y="138.9">AH9</text>
<text x="53.7" y="140.5">AH6</text>
<text x="53.7" y="142.1">AH3</text>
<text x="95.6" y="138.9">L32</text>
<text x="95.6" y="140.5">L29</text>
<text x="95.6" y="142.1">L8</text>
<text x="95.6" y="143.7">L5</text>
<text x="166" y="138.9">A29</text>
<text x="166" y="140.5">A27</text>
<text x="166" y="142.1">A23</text>
<text x="166.8" y="143.7">A9</text>
<text x="53.9" y="145.3">AF8</text>
<text x="53.9" y="146.9">AF4</text>
<text x="53.9" y="148.5">AF2</text>
<text x="95.6" y="145.3">L2</text>
<text x="95.6" y="146.9">K34</text>
<text x="95.6" y="148.5">K33</text>
<text x="53" y="150.1">AE35</text>
<text x="95.6" y="150.1">K30</text>
<text x="57.7" y="160">FOX_PZ98927-3641-01F</text>
<text x="169.7" y="161.6">FOX_PZ98927-3641-01F</text>
<text x="233.7" y="202.9">Custom</text>
<text x="233.7" y="198.1">Title</text>
<text x="233.7" y="201.3">Size</text>
<text x="240.1" y="201.3">Document Number</text>
<text x="280.1" y="201.3">Rev</text>
<text x="281.7" y="202.9">1.0</text>
<text x="233.7" y="206.1">Date:</text>
<text x="240.1" y="206.1">Monday, June 07, 2010</text>
<text x="262.5" y="206.1">Sheet</text>
<text x="270.5" y="206.1">8</text>
<text x="275.3" y="206.1">of</text>
<text x="280.1" y="206.1">63</text>
</g>
<g font-size="1.4" fill="#000080">
<text x="57.7" y="20.5">U1H</text>
<text x="169.7" y="22.1">U1I</text>
<text x="238.9" y="99.5">20MIL</text>
<text x="238.9" y="97.8">20MIL</text>
<text x="238.9" y="106">20MIL</text>
<text x="238.9" y="107.4">20MIL</text>
<text x="57.7" y="158.1">CPU SOCKET_989P</text>
<text x="169.7" y="159.7">CPU SOCKET_989P</text>
</g>
<g font-size="1.4" fill="#004080">
<text x="58.5" y="24.7">VSS1</text>
<text x="58.5" y="26.3">VSS2</text>
<text x="58.5" y="27.9">VSS3</text>
<text x="58.5" y="29.5">VSS4</text>
<text x="89.2" y="24.7">VSS81</text>
<text x="89.2" y="26.3">VSS82</text>
<text x="89.2" y="27.9">VSS83</text>
<text x="89.2" y="29.5">VSS84</text>
<text x="170.5" y="29.5">VSS161</text>
<text x="58.5" y="31.1">VSS5</text>
<text x="58.5" y="32.7">VSS6</text>
<text x="58.5" y="34.3">VSS7</text>
<text x="58.5" y="35.9">VSS8</text>
<text x="89.2" y="31.1">VSS85</text>
<text x="89.2" y="32.7">VSS86</text>
<text x="89.2" y="34.3">VSS87</text>
<text x="89.2" y="35.9">VSS88</text>
<text x="170.5" y="31.1">VSS162</text>
<text x="170.5" y="32.7">VSS163</text>
<text x="170.5" y="34.3">VSS164</text>
<text x="170.5" y="35.9">VSS165</text>
<text x="58.5" y="37.5">VSS9</text>
<text x="58.5" y="39.1">VSS10</text>
<text x="58.5" y="40.7">VSS11</text>
<text x="89.2" y="37.5">VSS89</text>
<text x="89.2" y="39.1">VSS90</text>
<text x="89.2" y="40.7">VSS91</text>
<text x="170.5" y="37.5">VSS166</text>
<text x="170.5" y="39.1">VSS167</text>
<text x="170.5" y="40.7">VSS168</text>
<text x="58.5" y="42.3">VSS12</text>
<text x="58.5" y="43.9">VSS13</text>
<text x="58.5" y="45.5">VSS14</text>
<text x="58.5" y="47.1">VSS15</text>
<text x="89.2" y="42.3">VSS92</text>
<text x="89.2" y="43.9">VSS93</text>
<text x="89.2" y="45.5">VSS94</text>
<text x="89.2" y="47.1">VSS95</text>
<text x="170.5" y="42.3">VSS169</text>
<text x="170.5" y="43.9">VSS170</text>
<text x="170.5" y="45.5">VSS171</text>
<text x="170.5" y="47.1">VSS172</text>
<text x="58.5" y="48.7">VSS16</text>
<text x="58.5" y="50.3">VSS17</text>
<text x="58.5" y="51.9">VSS18</text>
<text x="58.5" y="53.5">VSS19</text>
<text x="89.2" y="48.7">VSS96</text>
<text x="89.2" y="50.3">VSS97</text>
<text x="89.2" y="51.9">VSS98</text>
<text x="89.2" y="53.5">VSS99</text>
<text x="170.5" y="48.7">VSS173</text>
<text x="170.5" y="50.3">VSS174</text>
<text x="170.5" y="51.9">VSS175</text>
<text x="170.5" y="53.5">VSS176</text>
<text x="58.5" y="55.1">VSS20</text>
<text x="58.5" y="56.7">VSS21</text>
<text x="58.5" y="58.3">VSS22</text>
<text x="58.5" y="59.9">VSS23</text>
<text x="88.4" y="55.1">VSS100</text>
<text x="88.4" y="56.7">VSS101</text>
<text x="88.4" y="58.3">VSS102</text>
<text x="88.4" y="59.9">VSS103</text>
<text x="170.5" y="55.1">VSS177</text>
<text x="170.5" y="56.7">VSS178</text>
<text x="170.5" y="58.3">VSS179</text>
<text x="170.5" y="59.9">VSS180</text>
<text x="58.5" y="61.5">VSS24</text>
<text x="58.5" y="63.1">VSS25</text>
<text x="58.5" y="64.7">VSS26</text>
<text x="88.4" y="61.5">VSS104</text>
<text x="88.4" y="63.1">VSS105</text>
<text x="88.4" y="64.7">VSS106</text>
<text x="170.5" y="61.5">VSS181</text>
<text x="170.5" y="63.1">VSS182</text>
<text x="170.5" y="64.7">VSS183</text>
<text x="58.5" y="66.3">VSS27</text>
<text x="58.5" y="67.9">VSS28</text>
<text x="58.5" y="69.5">VSS29</text>
<text x="58.5" y="71.1">VSS30</text>
<text x="88.4" y="66.3">VSS107</text>
<text x="88.4" y="67.9">VSS108</text>
<text x="88.4" y="69.5">VSS109</text>
<text x="88.4" y="71.1">VSS110</text>
<text x="170.5" y="66.3">VSS184</text>
<text x="170.5" y="67.9">VSS185</text>
<text x="170.5" y="69.5">VSS186</text>
<text x="170.5" y="71.1">VSS187</text>
<text x="58.5" y="72.7">VSS31</text>
<text x="58.5" y="74.3">VSS32</text>
<text x="58.5" y="75.9">VSS33</text>
<text x="58.5" y="77.5">VSS34</text>
<text x="88.4" y="72.7">VSS111</text>
<text x="88.4" y="74.3">VSS112</text>
<text x="88.4" y="75.9">VSS113</text>
<text x="88.4" y="77.5">VSS114</text>
<text x="170.5" y="72.7">VSS188</text>
<text x="170.5" y="74.3">VSS189</text>
<text x="170.5" y="75.9">VSS190</text>
<text x="170.5" y="77.5">VSS191</text>
<text x="58.5" y="79.1">VSS35</text>
<text x="58.5" y="80.7">VSS36</text>
<text x="58.5" y="82.3">VSS37</text>
<text x="58.5" y="83.9">VSS38</text>
<text x="88.4" y="79.1">VSS115</text>
<text x="88.4" y="80.7">VSS116</text>
<text x="88.4" y="82.3">VSS117</text>
<text x="88.4" y="83.9">VSS118</text>
<text x="170.5" y="79.1">VSS192</text>
<text x="170.5" y="80.7">VSS193</text>
<text x="170.5" y="82.3">VSS194</text>
<text x="170.5" y="83.9">VSS195</text>
<text x="58.5" y="85.5">VSS39</text>
<text x="58.5" y="87.1">VSS40</text>
<text x="58.5" y="88.7">VSS41</text>
<text x="88.4" y="85.5">VSS119</text>
<text x="88.4" y="87.1">VSS120</text>
<text x="88.4" y="88.7">VSS121</text>
<text x="170.5" y="85.5">VSS196</text>
<text x="170.5" y="87.1">VSS197</text>
<text x="170.5" y="88.7">VSS198</text>
<text x="58.5" y="90.3">VSS42</text>
<text x="58.5" y="91.9">VSS43</text>
<text x="58.5" y="93.5">VSS44</text>
<text x="58.5" y="95.1">VSS45</text>
<text x="88.4" y="90.3">VSS122</text>
<text x="88.4" y="91.9">VSS123</text>
<text x="88.4" y="93.5">VSS124</text>
<text x="88.4" y="95.1">VSS125</text>
<text x="170.5" y="90.3">VSS199</text>
<text x="170.5" y="91.9">VSS200</text>
<text x="170.5" y="93.5">VSS201</text>
<text x="170.5" y="95.1">VSS202</text>
<text x="58.5" y="96.7">VSS46</text>
<text x="58.5" y="98.3">VSS47</text>
<text x="58.5" y="99.9">VSS48</text>
<text x="58.5" y="101.5">VSS49</text>
<text x="88.4" y="96.7">VSS126</text>
<text x="88.4" y="98.3">VSS127</text>
<text x="88.4" y="99.9">VSS128</text>
<text x="88.4" y="101.5">VSS129</text>
<text x="170.5" y="96.7">VSS203</text>
<text x="170.5" y="98.3">VSS204</text>
<text x="170.5" y="99.9">VSS205</text>
<text x="170.5" y="101.5">VSS206</text>
<text x="197.3" y="98.3">VSS_NCTF1</text>
<text x="197.3" y="99.9">VSS_NCTF2</text>
<text x="197.3" y="101.5">VSS_NCTF3</text>
<text x="58.5" y="103.1">VSS50</text>
<text x="58.5" y="104.7">VSS51</text>
<text x="58.5" y="106.3">VSS52</text>
<text x="58.5" y="107.9">VSS53</text>
<text x="88.4" y="103.1">VSS130</text>
<text x="88.4" y="104.7">VSS131</text>
<text x="88.4" y="106.3">VSS132</text>
<text x="88.4" y="107.9">VSS133</text>
<text x="170.5" y="103.1">VSS207</text>
<text x="170.5" y="104.7">VSS208</text>
<text x="170.5" y="106.3">VSS209</text>
<text x="170.5" y="107.9">VSS210</text>
<text x="197.3" y="103.1">VSS_NCTF4</text>
<text x="197.3" y="104.7">VSS_NCTF5</text>
<text x="197.3" y="106.3">VSS_NCTF6</text>
<text x="197.3" y="107.9">VSS_NCTF7</text>
<text x="58.5" y="109.5">VSS54</text>
<text x="58.5" y="111.1">VSS55</text>
<text x="58.5" y="112.7">VSS56</text>
<text x="88.4" y="109.5">VSS134</text>
<text x="88.4" y="111.1">VSS135</text>
<text x="88.4" y="112.7">VSS136</text>
<text x="170.5" y="109.5">VSS211</text>
<text x="170.5" y="111.1">VSS212</text>
<text x="170.5" y="112.7">VSS213</text>
<text x="58.5" y="114.3">VSS57</text>
<text x="58.5" y="115.9">VSS58</text>
<text x="58.5" y="117.5">VSS59</text>
<text x="58.5" y="119.1">VSS60</text>
<text x="88.4" y="114.3">VSS137</text>
<text x="88.4" y="115.9">VSS138</text>
<text x="88.4" y="117.5">VSS139</text>
<text x="88.4" y="119.1">VSS140</text>
<text x="170.5" y="114.3">VSS214</text>
<text x="170.5" y="115.9">VSS215</text>
<text x="170.5" y="117.5">VSS216</text>
<text x="170.5" y="119.1">VSS217</text>
<text x="58.5" y="120.7">VSS61</text>
<text x="58.5" y="122.3">VSS62</text>
<text x="58.5" y="123.9">VSS63</text>
<text x="58.5" y="125.5">VSS64</text>
<text x="88.4" y="120.7">VSS141</text>
<text x="88.4" y="122.3">VSS142</text>
<text x="88.4" y="123.9">VSS143</text>
<text x="88.4" y="125.5">VSS144</text>
<text x="170.5" y="120.7">VSS218</text>
<text x="170.5" y="122.3">VSS219</text>
<text x="170.5" y="123.9">VSS220</text>
<text x="170.5" y="125.5">VSS221</text>
<text x="58.5" y="127.1">VSS65</text>
<text x="58.5" y="128.7">VSS66</text>
<text x="58.5" y="130.3">VSS67</text>
<text x="58.5" y="131.9">VSS68</text>
<text x="88.4" y="127.1">VSS145</text>
<text x="88.4" y="128.7">VSS146</text>
<text x="88.4" y="130.3">VSS147</text>
<text x="88.4" y="131.9">VSS148</text>
<text x="170.5" y="127.1">VSS222</text>
<text x="170.5" y="128.7">VSS223</text>
<text x="170.5" y="130.3">VSS224</text>
<text x="170.5" y="131.9">VSS225</text>
<text x="58.5" y="133.5">VSS69</text>
<text x="58.5" y="135.1">VSS70</text>
<text x="58.5" y="136.7">VSS71</text>
<text x="88.4" y="133.5">VSS149</text>
<text x="88.4" y="135.1">VSS150</text>
<text x="88.4" y="136.7">VSS151</text>
<text x="170.5" y="133.5">VSS226</text>
<text x="170.5" y="135.1">VSS227</text>
<text x="170.5" y="136.7">VSS228</text>
<text x="58.5" y="138.3">VSS72</text>
<text x="58.5" y="139.9">VSS73</text>
<text x="58.5" y="141.5">VSS74</text>
<text x="58.5" y="143.1">VSS75</text>
<text x="88.4" y="138.3">VSS152</text>
<text x="88.4" y="139.9">VSS153</text>
<text x="88.4" y="141.5">VSS154</text>
<text x="88.4" y="143.1">VSS155</text>
<text x="170.5" y="138.3">VSS229</text>
<text x="170.5" y="139.9">VSS230</text>
<text x="170.5" y="141.5">VSS231</text>
<text x="170.5" y="143.1">VSS232</text>
<text x="58.5" y="144.7">VSS76</text>
<text x="58.5" y="146.3">VSS77</text>
<text x="58.5" y="147.9">VSS78</text>
<text x="58.5" y="149.5">VSS79</text>
<text x="88.4" y="144.7">VSS156</text>
<text x="88.4" y="146.3">VSS157</text>
<text x="88.4" y="147.9">VSS158</text>
<text x="88.4" y="149.5">VSS159</text>
<text x="170.5" y="144.7">VSS233</text>
<text x="58.5" y="151.1">VSS80</text>
<text x="88.4" y="151.1">VSS160</text>
</g>
<g font-size="1.4" fill="#f00">
<text x="213.2" y="97.3">TP_MCP_VSS_NCTF1</text>
<text x="213.2" y="98.9">TP_MCP_VSS_NCTF2</text>
<text x="233.5" y="99.7">TP16</text>
<text x="233.5" y="98.1">TP15</text>
<text x="213.2" y="105.3">TP_MCP_VSS_NCTF6</text>
<text x="213.2" y="106.9">TP_MCP_VSS_NCTF7</text>
<text x="233.5" y="106.1">TP17</text>
<text x="233.5" y="107.7">TP18</text>
</g>
<g font-size="1.1">
<text x="19.4" y="1.2">1</text>
<text x="55.1" y="1.2">2</text>
<text x="90.7" y="1.2">3</text>
<text x="126.3" y="1.2">4</text>
<text x="161.9" y="1.2">5</text>
<text x="197.5" y="1.2">6</text>
<text x="233.1" y="1.2">7</text>
<text x="268.7" y="1.2">8</text>
<text x=".4" y="28.2">A</text>
<text x="286.9" y="28.2">A</text>
<text x=".4" y="79.4">B</text>
<text x="286.9" y="79.4">B</text>
<text x=".4" y="130.6">C</text>
<text x="286.9" y="130.6">C</text>
<text x=".4" y="181.8">D</text>
<text x="286.9" y="181.8">D</text>
<text x="19.4" y="207.6">1</text>
<text x="55.1" y="207.6">2</text>
<text x="90.7" y="207.6">3</text>
<text x="126.3" y="207.6">4</text>
<text x="161.9" y="207.6">5</text>
<text x="197.5" y="207.6">6</text>
<text x="233.1" y="207.6">7</text>
<text x="268.7" y="207.6">8</text>
</g>
</svg>
